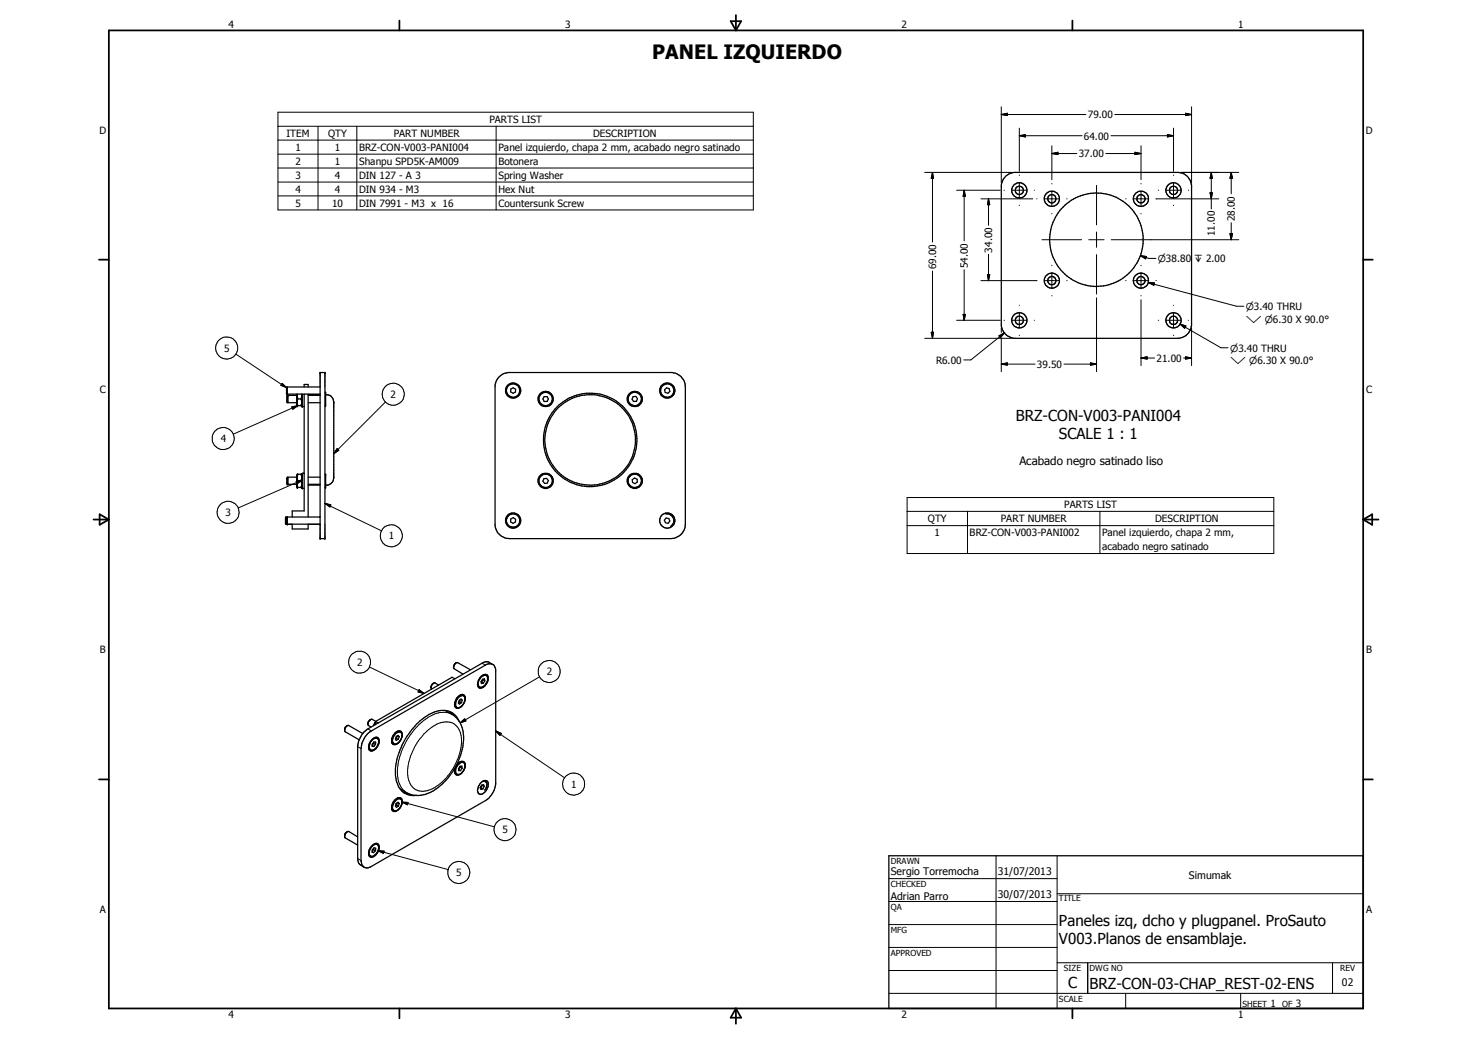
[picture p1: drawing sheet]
<svg xmlns="http://www.w3.org/2000/svg" width="297mm" height="210mm" viewBox="0 0 297 210" stroke-linecap="round" stroke-linejoin="round" font-family="sans-serif">
<g fill="none" stroke="#000" stroke-width=".25">
<path d="M202.9 35.6l1-.6 .8-.2h33.1a2.85 2.85 0 0 1 2.6 2.6v28.3a2.98 2.98 0 0 1-2.6 2.6h-33.1a2.94 2.94 0 0 1-2.6-2.6v-28.3l.2-.8zM57.8 78.3h.1M57.8 79.4h.1M58 79.5h.1M58 78.1h.1M58 78.1v1.4M58 78.1l-.2 .1v1.2l.2 .1M58 79.5h6.6M58 78.1h6.6M58.1 79.8h.1M58.1 79.8v1.5M58.1 79.8l-.2 .1v1.2l.2 .2"/>
<path d="M58.1 79.8h1.8M59.9 79.5v2.1M60 79.5l.1 1M60.9 79.5l-.2 1M61 79.5v2.5M61.4 79.5v23.6h-2.4v1.3M61.4 78.1v-.5h.8v.5M62.2 79.7h2.4M62.2 79.5v24.9M62.2 79.8h2.4M64.6 75.2h.1M64.6 75.2h1"/>
<path d="M64.6 75.2v33.5h1v-33.5M65.6 75.2h.1M65.6 79.2h.1v2.7M65.7 79.7a1.46 1.46 0 0 1 1.6 1.4v15.4a1.51 1.51 0 0 1-1.6 1.4M100.7 76l1-.6 .8-.2h33.2a2.92 2.92 0 0 1 2.6 2.9v27.7a2.93 2.93 0 0 1-2.9 2.9h-32.6a2.96 2.96 0 0 1-2.9-2.6v-28.3l.2-.8zM103.1 78.5l.4-.2 .6 .3-.1 .5-.5 .3-.5-.3zM134.1 78.7l.4-.4 .5 .1 .2 .6-.4 .4-.6-.2zM57.9 81.1h.1M57.9 96.5h.1M57.9 97.6h.1M57.9 96.5v1.1M57.9 97.6l.2 .1"/>
<path d="M58.1 97.7h.1M58.1 96.4h.1M58.1 96.3v1.4M58.1 81.3h1.8M58.1 96.3l-.2 .2M58.1 97.7h1.8M58.1 96.3h1.8M59.9 81.6h.1M59.9 98.1h.1M59.9 96h.1M59.9 96v2.1M59.9 81.6l.1 .3"/>
<path d="M59.9 98.1l.1 .3M60 81.9h.1M60 95.7h.1M60 98.4h.1M60 81.9h.9M60 95.7h.9M60 98.4h.9M60 95.7l-.1 .3M60.1 80.5l-.1 .5 .1 .9M60.1 95.7l-.1 .5 .1 .9M60.1 97.1l-.1 .5 .1 .8M60.1 80.5h.6"/>
<path d="M60.1 97.1h.6M60.7 80.5l.2 .4-.2 1M60.7 95.7l.2 .4-.2 1M60.7 97.1l.2 .3-.2 1M60.9 81.9h.1M60.9 95.7h.1M60.9 98.4h.1M60.9 95.7l.1 .3M61 82h.1M61 98.5h.1M61 95.5h.1M61 95.5h.4"/>
<path d="M61 95.5v3.1h.4M61 82h.4M61 81.6l-.1 .3M61 98.1l-.1 .3M61.2 95.5l-.2 .1M62.2 97.9h2.4M62.2 81.3h2.4M62.2 97.7h2.4M62.2 96.3h2.4M65.6 81.9h.1M65.6 95.7h.1M65.6 98.4h.1"/>
<path d="M65.7 81.9h.1M65.7 98.4h.1M65.7 95.7h.1M65.7 95.7v2.7M67.3 81.2h.1M109.8 96.6h.5l.4 .4-.3 .5-.5 .1-.3-.5zM109.8 80.1h.6l.3 .4-.3 .5h-.6l-.2-.5zM127.6 96.8l.5-.3 .5 .2v.6l-.5 .3-.5-.2zM127.8 80.1l.5-.1 .3 .5-.2 .5h-.6l-.3-.4zM57.7 104.4h.1M57.7 104.4v1.4M57.7 104.4l-.1 .1v1.2l.1 .1"/>
<path d="M57.7 105.8h1.3M57.7 104.4h6.9M57.8 104.5h.1M57.8 105.6h.1M57.8 104.5v1.1M57.8 105.6l.2 .2M58 105.8h.1M58 104.4h.1M58 104.4v1.4M58 104.4l-.2 .1M58 105.8h6.6M59 105.8v1h3.2v-1"/>
<path d="M62.2 105.8h2.3M64.5 105.8h.1M64.5 105.8l.1 .1M64.6 108.7h.1M64.6 104.2l-.1 .2M65.6 108.7h.1M103.1 104.7l.5-.2 .5 .3-.1 .6-.5 .2-.5-.3zM134.4 103.8a1.35 1.35 0 0 1 1.5 .8 1.35 1.35 0 0 1-.6 1.7M134.4 104.6h.6l.2 .6-.4 .4-.5-.1-.2-.5zM87 138.4l-.1 .4 .2 .3M87 138.4l-.1 .4M87.4 138l-.4 .4"/>
<path d="M87.4 138l.4-.2 .7 .5M91.5 134.6l.2 .4 1.7 1.1M91.6 134.5l-.1 .1M91.6 134.4l-.1 .2M91.7 134.2l.3-.4 .4-.1 2.5 1.5M91.8 137l-.6-.3-15.4 8.9M91.9 133.9l-.3 .5M96.6 138.6h.2M97 136.7l.3-.2a.65 .65 0 0 1 1.1 .2 1.95 1.95 0 0 1-.6 1.6 .71 .71 0 0 1-.7 .4 .71 .71 0 0 1-.6-.6l.1-.7zM97.1 136.5a.89 .89 0 0 1 1.4-.1 2.15 2.15 0 0 1-.8 2.2 .75 .75 0 0 1-1.1 .2 .75 .75 0 0 1-.2-1l.2-.6zM97.1 137.7h.1M97.2 137.7l.3 .2"/>
<path d="M97.4 137.1v.1M97.4 137.2l-.2 .5M97.4 137.2l.4 .2M97.8 137.4l-.3 .5M97.8 137.4l-.1-.4-.3 .1-.3 .5 .1 .4 .3-.1M98 136.2l.1 .1M99.4 134.1l.3 .2 .3 .9v23a4.8 4.8 0 0 1-2 3.4l-23.3 13.4-.6 .2-.6-.2M99.4 134.1a1.5 1.5 0 0 0-1.5-.5l-24 13.8a4.6 4.6 0 0 0-1.7 2.8v23.1l.2 1 1.1 .7M99.4 134.1l-.5-.2-.7 .2-23.3 13.4a4.4 4.4 0 0 0-2 3.6v22.6a1.58 1.58 0 0 0 .6 1.3M69.9 146.6a.8 .8 0 0 0-.2 1.1l2.8 1.6M69.9 146.6l-.4 .7M69.9 146.6l.4-.2 2.9 1.6"/>
<path d="M74.3 145.8v.5l.6 .4M74.3 145.8l-.1 .2M74.6 151.3h.2M74.7 145.3l-.4 .5M74.8 145.2l-.5 .6M74.8 145.2h.3l.7 .4M74.8 145.2l-.1 .1M75 149.5a.73 .73 0 0 1 .7-.5 .73 .73 0 0 1 .7 .5 1.64 1.64 0 0 1-1.6 1.9 1.28 1.28 0 0 1 .1-1.8zM75.1 149.2a.82 .82 0 0 1 1.2-.3 .82 .82 0 0 1 .2 1.2 1.88 1.88 0 0 1-1.7 1.5 1.23 1.23 0 0 1-.1-1.9zM75.1 150.5l.3 .2M75.4 150l-.3 .3M75.4 149.8v.2"/>
<path d="M75.4 150l.4 .2M75.6 145.9l-.3 .6M75.6 145.9l.2 .1M75.8 145.6l.5 .3M75.8 145.6v.7M75.8 150.2l-.4 .5M75.8 150.2v-.4l-.3-.1-.4 .5v.4l.3 .1M75.8 145.8l-.2 .1M76 148.9l.1 .1M79 149.6l.2 .3 .3 .2M80 149l-.2 .1M80 149l.3 .2"/>
<path d="M80 147.7a.74 .74 0 0 1 1 .1 .74 .74 0 0 1 .1 1 1.52 1.52 0 0 1-1.6 1.3 1.61 1.61 0 0 1 1.3-2.4l.3 .4-.1 .9M80 147.7a1.95 1.95 0 0 0-.8 2.5 1.31 1.31 0 0 0 1.7-1M80 147.7l.6-.1 .3 .2M80.1 148.5l-.1 .5M80.2 148.5l.4 .2M80.6 148.7l-.3-.3-.3 .3-.2 .5 .2 .2 .3-.2M80.6 148.7l-.3 .5M80.7 159.2l1.7 .9M81.4 159.9l1 .2M89.9 143.4l1.6 1M90.8 143.6l.7 .8M91.5 144.4a5.6 5.6 0 0 1 2.1 4.9l-.2 1.5-.4 1.6-.8 1.9a12.7 12.7 0 0 1-5.1 5.5 5.3 5.3 0 0 1-4.7 .3"/>
<path d="M91.7 142.3l.5 .5M91.7 155.7l.2 .4 .3 .2M92.6 145.5a3.5 3.5 0 0 0-4.9-1.8 14.1 14.1 0 0 0-7.9 12.7 5.1 5.1 0 0 0 1.3 3.2 3.5 3.5 0 0 0 2.9 .9M92.7 153.8a2.06 2.06 0 0 0-.8 2.4 .85 .85 0 0 0 1.3-.2l.4-.5M92.7 153.8l.3-.1a.81 .81 0 0 1 .9 .4 .81 .81 0 0 1-.1 .9l-.8 1.1a.61 .61 0 0 1-.6 .2 .61 .61 0 0 1-.5-.4 1.76 1.76 0 0 1 1.6-2l.3 .4v.8M92.7 141.6l.4 .2M92.7 141.6l-.2 .1M92.7 153.8h.6l.3 .1M92.8 141.3l-.1 .3M92.8 154.7l.1 .2M92.9 140.3a2.24 2.24 0 0 0-1.1 2.4 .93 .93 0 0 0 1.5-.3M92.9 140.3a.76 .76 0 0 1 1 .2 .76 .76 0 0 1-.1 1l-.1 .2"/>
<path d="M92.9 140.3l.7 .1M92.9 154.9l.4 .2M92.9 154.9l-.4 .4 .4 .2M93 141.1l.3 .2M93.3 141.3l-.3-.2-.3 .3-.2 .5 .2 .2 .4-.3M93.3 141.3l-.2 .5M93.3 142.4l-.6 .4h-.5M93.3 155.1l-.1-.5h-.3l-.4 .5v.4h.4M93.3 155.1l-.4 .4M93.5 140.4l.3 .2a1.62 1.62 0 0 1-.3 1.5M93.5 142.1l-.2 .3M93.5 140.4a1.63 1.63 0 0 0-1.5 2.2l.2 .2"/>
<path d="M93.6 142.1l-.3 .3M93.6 141.9v.2M93.7 155.2l-.1 .2M96.9 159h.2M96.9 159l.2 .3 .3-.1M97.1 157.9a.8 .8 0 0 1 .7-.4 .8 .8 0 0 1 .7 .5v.8l-.5 .9a.96 .96 0 0 1-1.5 .4 2.14 2.14 0 0 1 .6-2.2zM97.1 159l.3 .2M97.3 158.5h.1M97.3 158.5l-.2 .5M97.3 158.5l.4 .2M97.7 158.7l-.1-.3-.4 .1-.3 .5M97.7 158.7l-.3 .5"/>
<path d="M98 157.7h.1M98 157.7h-.7M98 157.7a1.42 1.42 0 0 1-.2 1.8M69.8 168.1l-.1 .1a.71 .71 0 0 0 0 .9l2.5 1.5M69.9 168l-.4 .7M70.1 167.9l-.2 .2M70.1 167.9l.3-.1 1.8 1.1M70.1 167.9l-.2 .1M75.1 170.6a.77 .77 0 0 1 .9-.3 .77 .77 0 0 1 .5 .9 2.51 2.51 0 0 1-1.3 1.8 .72 .72 0 0 1-.8-.3 .72 .72 0 0 1 0-.8l.1-.4zM75.1 171.9l.3 .2M75.4 171.4l-.3 .3M75.4 171.4l.4 .3"/>
<path d="M75.4 171.2v.2M75.8 171.7l-.4 .4M75.8 171.7v-.5l-.3-.1-.4 .4v.5l.3 .1M76 170.3l.1 .1M76.1 170.4a1.65 1.65 0 0 0-1.5 2.2l.2 .2M76.1 170.4a1.19 1.19 0 0 1 .1 1.6l-.8 .8h-.4l-.4-.1M79 163.1l.1 .2 .4 .3M79.8 161.6a.72 .72 0 0 1 .7-.4 .72 .72 0 0 1 .6 .4 1.73 1.73 0 0 1-1.4 2.1l-.1-.1a1.19 1.19 0 0 1 .1-1.8zM80 162.4l.4 .3M80 162.4l-.2 .2M80.1 162.1l-.1 .3M80.2 161.1a2.43 2.43 0 0 0-1.2 1.5v.7a.71 .71 0 0 0 .6 .5 .71 .71 0 0 0 .7-.3l.4-.4"/>
<path d="M80.2 161.1l.1-.1a.77 .77 0 0 1 .9 .4 .77 .77 0 0 1-.1 .9l-.4 .7M80.2 161.1l.7 .1M80.2 162l.4 .2M80.6 162.2l-.2 .5M80.6 162.2l-.3-.3-.4 .3-.1 .5 .2 .2 .4-.2M179.4 172.7h95.7v30.8h-95.7z"/>
<circle cx="205.7" cy="38.4" r="1.54"/>
<circle cx="205.7" cy="38.4" r=".82"/>
<circle cx="236.8" cy="38.4" r=".83"/>
<circle cx="236.8" cy="38.4" r="1.53"/>
<circle cx="212.2" cy="56.6" r="1.53"/>
<circle cx="212.2" cy="40.1" r="1.55"/>
<circle cx="212.2" cy="40.1" r=".83"/>
<circle cx="212.3" cy="56.6" r=".82"/>
<circle cx="221.2" cy="48.4" r="9.4"/>
<circle cx="230.2" cy="56.6" r=".84"/>
<circle cx="230.2" cy="56.6" r="1.54"/>
<circle cx="230.2" cy="40.1" r=".83"/>
<circle cx="230.2" cy="40.1" r="1.54"/>
<circle cx="103.5" cy="78.8" r="1.52"/>
<circle cx="103.5" cy="78.8" r="1.35"/>
<circle cx="134.6" cy="78.8" r="1.53"/>
<circle cx="134.7" cy="78.8" r="1.35"/>
<circle cx="205.7" cy="64.7" r="1.54"/>
<circle cx="205.7" cy="64.6" r=".83"/>
<circle cx="236.8" cy="64.6" r="1.54"/>
<circle cx="236.8" cy="64.7" r=".85"/>
<circle cx="110.1" cy="80.5" r="1.54"/>
<circle cx="110.1" cy="97" r="1.54"/>
<circle cx="110.1" cy="97.1" r="1.35"/>
<circle cx="110.1" cy="80.5" r="1.35"/>
<circle cx="119.1" cy="88.8" r="9.4"/>
<circle cx="119.1" cy="88.8" r="9.1"/>
<circle cx="128.1" cy="80.5" r="1.34"/>
<circle cx="128.1" cy="97" r="1.35"/>
<circle cx="128.1" cy="80.5" r="1.53"/>
<circle cx="128.1" cy="97" r="1.53"/>
<circle cx="103.5" cy="105.1" r="1.35"/>
<circle cx="103.5" cy="105.1" r="1.54"/>
<circle cx="134.6" cy="105.1" r="1.54"/>
</g>
<g fill="none" stroke="#000" stroke-width=".2">
<path d="M56.1 22.6h95.9v19.8h-95.9zM56.1 25.5h95.9M56.1 28.3h95.9M56.1 31.1h95.9M56.1 33.9h95.9M56.1 36.7h95.9M56.1 39.5h95.9M64.2 25.5v16.9M72 25.5v16.9M100.1 25.5v16.9M186.6 34.8h17.6M188.2 34.8l.2 1.2h-.5z"/>
<path d="M188.2 34.8v14.1M193 38.4h8.8M194.6 38.4l.2 1.2h-.5zM194.6 38.4v10.2M202.1 23.1l1.2-.2v.4zM202.1 23.1h17M202.1 21.5v15.4M202.6 38.4h.1M204.2 38.4h3M205.7 27.4l1.2-.2v.4zM205.7 25.9v8.7M205.7 35.3v.1"/>
<path d="M205.7 36.9v3.1M205.7 27.4h12.7M208.7 38.4h.1M212.3 31l1.2-.3v.5zM212.3 29.4v6.9M212.3 37v.1M212.3 38.6v3.1M212.3 31h5M221.3 37.4v8M223.1 31h7.1M224.2 27.4h12.6M225 23.1h15.4"/>
<path d="M229 30.7l1.2 .3-1.2 .2zM230.2 29.4v6.9M230.2 37v.1M230.2 38.6v3.1M233.7 38.4h.1M235.2 38.4h3.1M235.6 27.2l1.2 .2-1.2 .2zM236.8 25.9v8.7M236.8 35.3v.1M236.8 36.9v3.1M238.3 34.8h11.7M239.2 22.9l1.2 .2-1.2 .2z"/>
<path d="M239.8 38.4h.1M240.4 21.5v15.4M244.2 38.9h.4l-.2 1.2zM244.4 34.8l.2 1.2h-.4zM244.4 34.8v7.4M248.5 34.8l.2 1.2h-.5zM248.5 34.8v4.3M188.2 54.7v13.6M194.6 54.4v10.2M197.9 40.1h7.8M197.9 56.6h11.3M199.3 55.4h.4l-.2 1.2z"/>
<path d="M199.5 40.1l.2 1.2h-.4zM199.5 40.1v5.4M199.5 51.3v5.3M205.7 41.4v.1M205.7 40.1h2.7M209.2 40.1h.1M210.3 48.4h8M210.7 40.1h3.1M210.7 56.6h3.1M212.3 43.1v.1M212.3 53.6h.1M212.3 55.1v3.1"/>
<path d="M212.3 59.6v.1M215.3 40.1h.1M215.3 56.6h.1M219.7 48.4h3.1M221.3 46.8v3.1M221.3 51.4v8M224.2 48.4h25.8M227.2 40.1h.1M227.2 56.6h.1M228.7 40.1h3.1M228.7 56.6h3.1M230.1 51.6l1.2 .2-.1 .4z"/>
<path d="M230.1 51.6l1.7 .6h1.5M230.2 43.1v.1M230.2 53.6h.1M230.2 55.1v3.1M230.2 59.6v.1M231.7 57l1.3 .1-.2 .5zM231.7 57l17.8 4.8h1.5M233.3 40.1h3.5M233.3 56.6h.1M236.8 41.4v.1M236.9 40.1h9.1M248.2 47.2h.5l-.2 1.2z"/>
<path d="M248.5 45v3.4M47.6 71.5l10.2 6.7M56.9 77.4l.9 .8-1.1-.4zM186.6 68.3h17.6M187.9 67.1h.5l-.2 1.2zM193 64.6h8.8M194.3 63.5h.5l-.2 1.1zM201.6 67.8l1.1-.6-.8 1zM202.1 73.5l1.2-.3v.5zM202.1 66.2v.9M202.1 68.3v6.7M202.1 73.5h6.8"/>
<path d="M202.6 64.6h.1M202.7 67.2l-6.8 5.4h-1.4M204.2 64.6h3M205.7 61.6h.1M205.7 63.1v3.1M205.7 67.6v.1M208.7 64.6h.1M214.7 73.5h6.6M220 73.2l1.3 .3-1.3 .2zM221.3 60.1v14.9M230.2 72.3l1.3-.3v.5zM230.2 60.5v13.3"/>
<path d="M230.2 72.3h2.8M233.7 64.6h.1M235.2 64.6h3.1M236.8 61.6h.1M236.8 63.1v3.1M236.8 67.6v.1M238.1 65.4l1.2 .4-.2 .5zM238.1 65.4l8.3 4.8h1.4M238.8 72.3h1.6M239.2 72l1.2 .3-1.2 .2zM239.8 64.6h.1M240.4 66.2v7.6"/>
<path d="M58.9 82.1l1.2-.2-1 .7zM59.8 97.2l1.2-.3-1 .7zM60.1 81.9l-13 5.7M61 96.9l-13 5.6M68 90.6l.4 .3-1.1 .7zM77.8 81.2l-10.5 10.4M65.6 101.6l1.2 .3-.2 .4zM65.6 101.6l11.4 5.5M183 100.4h74v11.3h-74zM183 103.2h74M183 106.1h74M195.2 103.2v8.5"/>
<path d="M221.9 103.2v8.5M74.5 134.6l11.1 5.4M84.6 139.2l1 .8-1.2-.3zM97.3 133.9l.7 .3M108.9 136.6l-16 9.3M72.2 150.7l.7 .4M74.2 147.1l.7 .4M85.6 148.1a6.4 6.4 0 0 1 5.1-2.3 3.2 3.2 0 0 1 2.4 3.4 11.8 11.8 0 0 1-6.2 10.2 3.1 3.1 0 0 1-4.6-2.9 11.5 11.5 0 0 1 3.3-8.4zM91.2 144.2a4.8 4.8 0 0 0-4.9 .7 13.9 13.9 0 0 0-6.1 11.7 4.5 4.5 0 0 0 1.9 3.4M92.9 145.9l.9-.8 .2 .4zM100 147.5l1.2 .5-.3 .4zM100 147.5l13.9 9.5"/>
<path d="M72.2 173.3l.7 .4M76.3 171.7l1.2 .1-.1 .5zM76.3 171.7l14.2 3.8M81.1 161.9l1.2 .1-.1 .4zM81.1 161.9l18.7 5M179.4 177.3h33.9M201 172.7v30.8M213.3 172.7v30.8M179.4 181.9h33.9M179.4 186.6h33.9M179.4 191.2h33.9M179.4 195.9h33.9"/>
<path d="M213.3 194.3h61.8M213.3 180.4h61.8M219.5 194.3v6.2M268.9 194.3v6.2M179.4 200.5h95.7M227.2 200.5v3M250.4 200.5v3"/>
<circle cx="45.8" cy="70.2" r="2.22"/>
<circle cx="79.4" cy="79.6" r="2.24"/>
<circle cx="45" cy="88.5" r="2.22"/>
<circle cx="46" cy="103.4" r="2.23"/>
<circle cx="79" cy="108.1" r="2.23"/>
<circle cx="72.6" cy="133.6" r="2.22"/>
<circle cx="110.8" cy="135.5" r="2.23"/>
<circle cx="115.7" cy="158.3" r="2.21"/>
<circle cx="92.6" cy="176.1" r="2.22"/>
<circle cx="101.9" cy="167.4" r="2.21"/>
</g>
<g fill="none" stroke="#000" stroke-width=".35">
<path d="M22 6.1h253.1v197.4h-253.1zM80.6 4.1v2M147.4 4.3h2.2l-1.1 1.8zM148.5 3v3.1M216.4 4.1v2M20 52.4h2M275.1 52.4h1.9M18.9 104.9h3.1M20.1 103.8l1.9 1.1-1.9 1zM275.1 104.9h3.1M275.1 104.9l1.8-1.1v2.1zM20 157.3h2"/>
<path d="M275.1 157.3h1.9M80.6 203.5v2M148.5 203.5v3.1M148.5 203.5l1.1 1.9h-2.2zM216.4 203.5v2"/>
</g>
<g fill="#000">
<path d="M188.2 34.8l.2 1.2h-.5zM194.6 38.4l.2 1.2h-.5zM202.1 23.1l1.2-.2v.4zM205.7 27.4l1.2-.2v.4zM212.3 31l1.2-.3v.5zM229 30.7l1.2 .3-1.2 .2zM235.6 27.2l1.2 .2-1.2 .2zM239.2 22.9l1.2 .2-1.2 .2zM244.2 38.9h.4l-.2 1.2zM244.4 34.8l.2 1.2h-.4zM248.5 34.8l.2 1.2h-.5zM199.3 55.4h.4l-.2 1.2z"/>
<path d="M199.5 40.1l.2 1.2h-.4zM230.1 51.6l1.2 .2-.1 .4zM231.7 57l1.3 .1-.2 .5zM248.2 47.2h.5l-.2 1.2zM56.9 77.4l.9 .8-1.1-.4zM187.9 67.1h.5l-.2 1.2zM194.3 63.5h.5l-.2 1.1zM201.6 67.8l1.1-.6-.8 1zM202.1 73.5l1.2-.3v.5zM220 73.2l1.3 .3-1.3 .2zM230.2 72.3l1.3-.3v.5zM239.2 72l1.2 .3-1.2 .2z"/>
<path d="M238.1 65.4l1.2 .4-.2 .5zM58.9 82.1l1.2-.2-1 .7zM59.8 97.2l1.2-.3-1 .7zM68 90.6l.4 .3-1.1 .7zM65.6 101.6l1.2 .3-.2 .4zM84.6 139.2l1 .8-1.2-.3zM92.9 145.9l.9-.8 .2 .4zM100 147.5l1.2 .5-.3 .4zM76.3 171.7l1.2 .1-.1 .5zM81.1 161.9l1.2 .1-.1 .4z"/>
</g>
<text font-size="4" x="131.6" y="11.8">PANEL IZQUIERDO</text>
<g font-size="3">
<text x="205" y="84.9">BRZ-CON-V003-PANI004</text>
<text x="213.7" y="88.6">SCALE 1 : 1</text>
<text x="213.7" y="186.9">Paneles izq, dcho y plugpanel. ProSauto</text>
<text x="213.7" y="190.5">V003.Planos de ensamblaje.</text>
<text x="215.5" y="199.4">C</text>
<text x="219.9" y="199.6">BRZ-CON-03-CHAP_REST-02-ENS</text>
</g>
<text font-size="2.3" x="205.7" y="93.8">Acabado negro satinado liso</text>
<g font-size="2.1">
<text x="179.7" y="176.5">Sergio Torremocha</text>
<text x="201.4" y="176.6">31/07/2013</text>
<text x="239.9" y="177.3">Simumak</text>
<text x="179.7" y="181.6">Adrian Parro</text>
<text x="201.4" y="181.3">30/07/2013</text>
<text x="270.8" y="199.1">02</text>
</g>
<g font-size="2">
<text x="46.1" y="5.7">4</text>
<text x="114" y="5.7">3</text>
<text x="181.9" y="5.7">2</text>
<text x="249.8" y="5.7">1</text>
<text x="219.5" y="23.9">79.00</text>
<text x="20.1" y="27">D</text>
<text x="57.8" y="27.6">ITEM</text>
<text x="66.2" y="27.7">QTY</text>
<text x="79.5" y="27.6">PART NUMBER</text>
<text x="98.8" y="24.8">PARTS LIST</text>
<text x="119.7" y="27.7">DESCRIPTION</text>
<text x="218.7" y="28.2">64.00</text>
<text x="275.6" y="27">D</text>
<text x="59.6" y="30.5">1</text>
<text x="59.6" y="33.3">2</text>
<text x="67.6" y="30.5">1</text>
<text x="67.6" y="33.3">1</text>
<text x="72.5" y="30.5">BRZ-CON-V003-PANI004</text>
<text x="72.5" y="33.3">Shanpu SPD5K-AM009</text>
<text x="100.6" y="30.5">Panel izquierdo, chapa 2 mm, acabado negro satinado</text>
<text x="100.6" y="33.3">Botonera</text>
<text x="217.7" y="31.7">37.00</text>
<text x="59.6" y="41.7">5</text>
<text x="59.6" y="36.1">3</text>
<text x="59.6" y="38.9">4</text>
<text x="67" y="41.7">10</text>
<text x="67.6" y="36.1">4</text>
<text x="67.6" y="38.9">4</text>
<text x="72.5" y="36.1">DIN 127 - A 3</text>
<text x="72.5" y="38.9">DIN 934 - M3</text>
<text x="72.5" y="41.7">DIN 7991 - M3 x 16</text>
<text x="100.6" y="36.2">Spring Washer</text>
<text x="100.6" y="38.9">Hex Nut</text>
<text x="100.6" y="41.8">Countersunk Screw</text>
<text x="245.1" y="47.7" transform="rotate(-90 245.1 47.7)">11.00</text>
<text x="249.2" y="44.6" transform="rotate(-90 249.2 44.6)">28.00</text>
<text x="200.2" y="51" transform="rotate(-90 200.2 51)">34.00</text>
<text x="188.9" y="54.4" transform="rotate(-90 188.9 54.4)">69.00</text>
<text x="195.3" y="54.1" transform="rotate(-90 195.3 54.1)">54.00</text>
<text x="45.2" y="71">5</text>
<text x="188.9" y="73.4">R6.00</text>
<text x="209.3" y="74.2">39.50</text>
<text x="233.4" y="73">21.00</text>
<text x="20.1" y="79.4">C</text>
<text x="78.8" y="80.3">2</text>
<text x="275.7" y="79.4">C</text>
<text x="44.5" y="89.3">4</text>
<text x="45.5" y="104.2">3</text>
<text x="187.2" y="105.4">QTY</text>
<text x="202" y="105.4">PART NUMBER</text>
<text x="214.7" y="102.6">PARTS LIST</text>
<text x="233.1" y="105.4">DESCRIPTION</text>
<text x="78.4" y="108.9">1</text>
<text x="188.6" y="108.2">1</text>
<text x="195.7" y="108.2">BRZ-CON-V003-PANI002</text>
<text x="222.4" y="108.2">Panel izquierdo, chapa 2 mm,</text>
<text x="222.4" y="111.1">acabado negro satinado</text>
<text x="20.1" y="131.8">B</text>
<text x="275.7" y="131.8">B</text>
<text x="72" y="134.4">2</text>
<text x="110.3" y="136.3">2</text>
<text x="115.2" y="159">1</text>
<text x="101.4" y="168.2">5</text>
<text x="92.1" y="176.8">5</text>
<text x="20.1" y="184.2">A</text>
<text x="275.7" y="184.2">A</text>
<text x="256.4" y="203.2">1</text>
<text x="261.5" y="203.2">3</text>
<text x="46.1" y="205.5">4</text>
<text x="114" y="205.5">3</text>
<text x="181.9" y="205.5">2</text>
<text x="249.8" y="205.5">1</text>
</g>
<g font-size="1.9">
<text x="233.6" y="53">n38.80</text>
<text x="241" y="53">x 2.00</text>
<text x="251.4" y="62.6">n3.40 THRU</text>
<text x="251.4" y="65.2">w n6.30 X 90.0°</text>
<text x="248.2" y="71">n3.40 THRU</text>
<text x="248.2" y="73.5">w n6.30 X 90.0°</text>
</g>
<g font-size="1.7">
<text x="179.7" y="174.3">DRAWN</text>
<text x="179.7" y="179">CHECKED</text>
<text x="179.7" y="183.6">QA</text>
<text x="213.7" y="181.9">TITLE</text>
<text x="179.7" y="188.3">MFG</text>
<text x="179.7" y="192.9">APPROVED</text>
<text x="214.7" y="195.9">SIZE</text>
<text x="219.9" y="196">DWG NO</text>
<text x="270.5" y="195.9">REV</text>
<text x="213.7" y="202.1">SCALE</text>
<text x="250.7" y="203.2">SHEET</text>
<text x="258.7" y="203.2">OF</text>
</g>
</svg>
